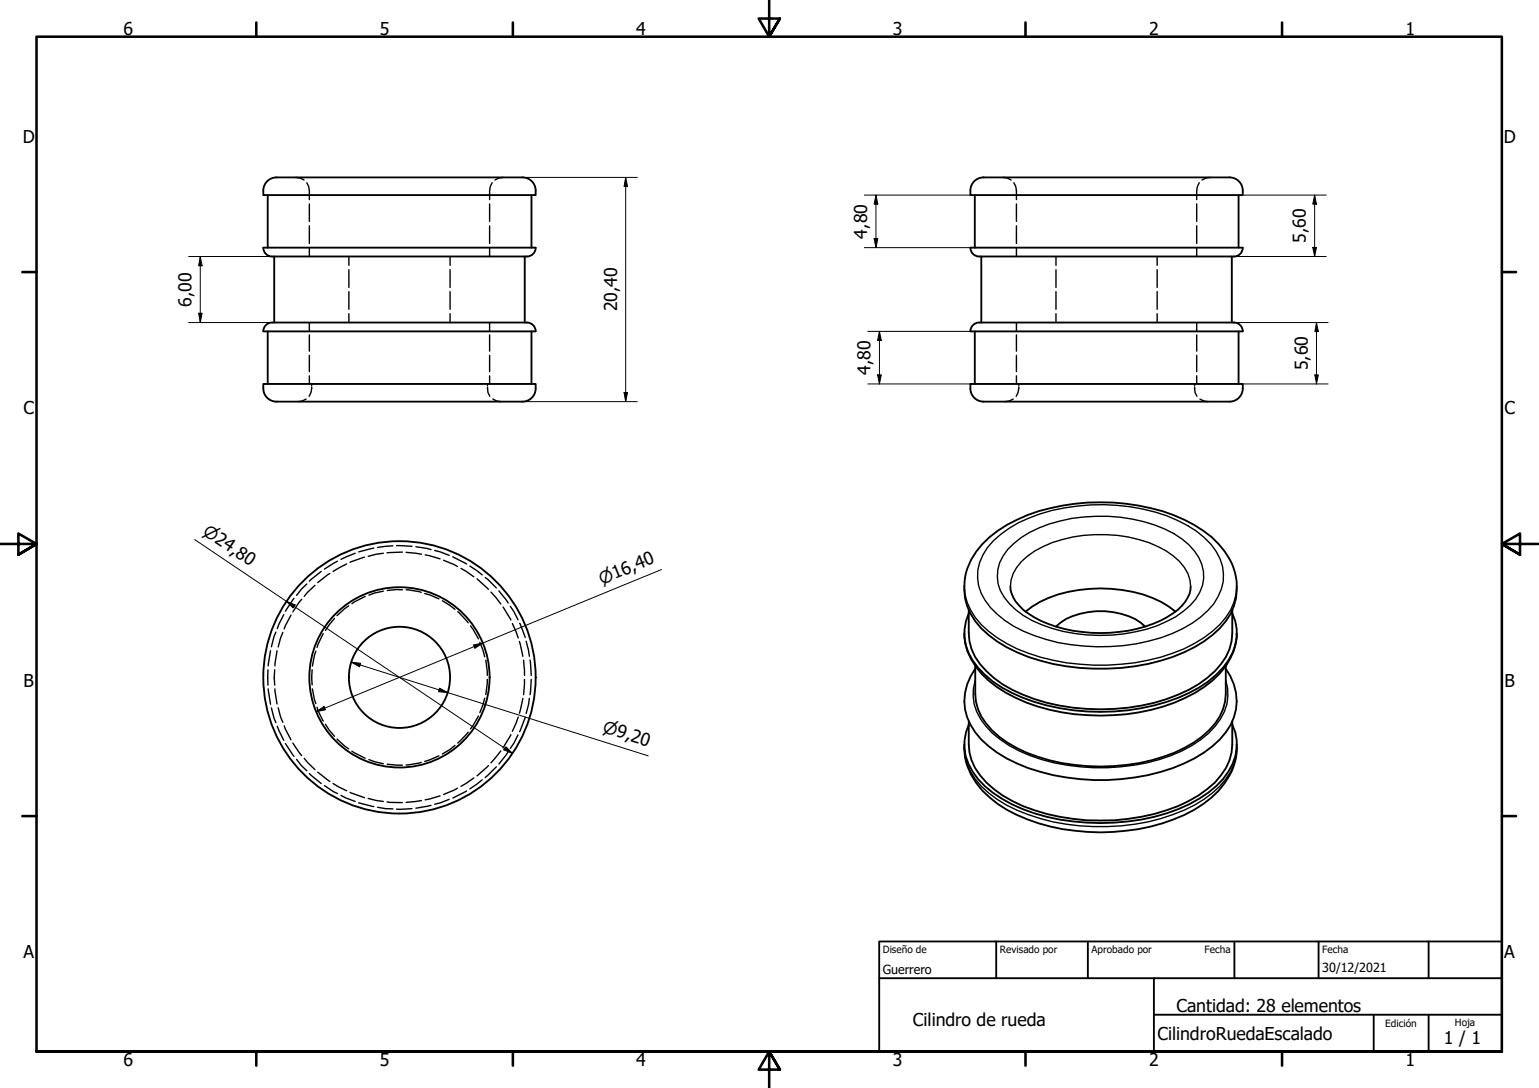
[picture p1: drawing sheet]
<svg xmlns="http://www.w3.org/2000/svg" width="420mm" height="297mm" viewBox="0 0 420 297" stroke-linecap="round" stroke-linejoin="round" font-family="sans-serif">
<!-- layer: Oculto (ISO) -->
<g fill="none" stroke="#000" stroke-width=".38">
<path d="M80.8 48.4l1.2 .2 1 .5M83.8 49.9l.5 1 .2 1.2v2.4M84.5 55.7v4.7M133.7 55.7v4.7M134.4 49.9l-.5 1-.2 1.2v2.4M137.3 48.4l-1.2 .2-1 .5M273.9 48.4l1.1 .2 1 .5M276.8 49.9l.5 1 .2 1.2v2.4M277.5 55.7v4.7M326.7 55.7v4.7M327.4 49.9l-.5 1-.2 1.2v2.4M330.3 48.4l-1.1 .2-1 .5"/>
<path d="M84.5 61.6v4.9M84.5 67.6v2.4M95.2 70v2.4M95.2 73.6v4.9M95.2 79.6v4.8M122.9 70v2.4M122.9 73.6v4.9M122.9 79.6v4.8M133.7 61.6v4.9M133.7 67.6v2.4M277.5 61.6v4.9M277.5 67.6v2.4"/>
<path d="M288.3 70v2.4M288.3 73.6v4.9M288.3 79.6v4.8M315.9 70v2.4M315.9 73.6v4.9M315.9 79.6v4.8M326.7 61.6v4.9M326.7 67.6v2.4M84.5 88.1v2.2M84.5 91.4v4.5M84.5 97v4.5M95.2 85.6v2.5"/>
<path d="M122.9 85.6v2.5M133.7 88.1v2.2M133.7 91.4v4.5M133.7 97v4.5M277.5 88.1v2.2M277.5 91.4v4.5M277.5 97v4.5M288.3 85.6v2.5M315.9 85.6v2.5M326.7 88.1v2.2M326.7 91.4v4.5M326.7 97v4.5"/>
<path d="M83.6 109l-1.1 .5-1 .2M84.5 102.6v2.2M85.1 105.6l-.2 1.6-.5 1M85.1 104.8v.5M133.1 105.6l.1 1.6 .5 1M133.1 104.8v.5M133.7 102.6v2.2M134.6 109l1 .5 1.1 .2M276.6 109l-1 .5-1.1 .2M277.5 102.6v2.2M278.1 105.6l-.2 1.6-.5 1M278.1 104.8v.5"/>
<path d="M326.1 105.6l.2 1.6 .5 1M326.1 104.8v.5M326.7 102.6v2.2M327.6 109l1 .5 1.1 .2M83.8 159.4l-1.5 1.4-1.3 1.7M86 159.8l-2.9 3M87.7 156l-3.2 2.7M90 156.6l-3.3 2.5M92.1 153.2l-3.5 2.2M94.6 154l-3.7 2M97 151.1l-3.9 1.6M99.5 152.1l-3.9 1.4"/>
<path d="M102 149.7l-4.1 1M104.6 151.1l-4.1 .8M107.3 149l-4.2 .5M108.3 149l4.2 .1M109.9 150.7l-4.2 .2M110.9 150.8l4.2 .5M113.5 149.3l4.2 .7M116.1 151.5l4 1.1M118.7 150.3l3.9 1.3M121.1 153l3.8 1.7M123.6 152l3.8 2M125.9 155.2l3.4 2.3"/>
<path d="M128.3 154.5l3.3 2.5M130.2 158l3.1 2.9M132.5 157.7l3 2.8M73.9 177.7l-.7 4.1M75.3 172.6l-.5 1.2-.7 2.8M75.6 177.7l-.5 4.1M77.2 172.6l-1.3 4M77.5 167.8l-1.8 3.8M79.4 167.9l-1.8 3.8M80.3 163.4l-2.4 3.5M82.4 163.6l-2.5 3.5M86.2 177.8l-.9 4"/>
<path d="M88.3 173l-1.7 3.8M91.3 168.8l-2.5 3.3M95.2 165.4l-3.2 2.7M99.7 162.9l-3.6 1.9M104.6 161.4l-2.4 .5-1.5 .6M109.9 161h-1.6l-2.6 .2M110.9 161l4.1 .7M116 162l3.8 1.5M120.8 164l3.4 2.4M125 167l2.8 3M128.5 170.9l2.1 3.5M131 175.4l1.3 3.9"/>
<path d="M134 161.7l2.7 3.2M136.2 161.3l2.5 3.3M137.4 165.7l2 3.6M139.3 165.5l1 1.4 1.1 2.3M139.9 170.2l1.6 4M141.8 175.1l.9 4.1M141.9 170.2l1.5 3.8M143.6 175.1l.9 4.1M73.2 182.9v4.2M73.2 188.1l.7 4.2M74.1 193.3l.7 2.8 .5 1.2M75 182.9v4.2"/>
<path d="M75.1 188.1l.5 4.1M75.7 198.3l1.8 3.8M75.9 193.2l.7 2.5 .6 1.5M77.6 198.2l1.8 3.8M85.2 182.9v4.1M85.3 188.1l.9 4M86.6 193.1l.2 .9 1.5 2.8M88.8 197.7l1.1 1.6 1.4 1.7M127.8 199.9l-2.8 3M130.6 195.5l-2.1 3.5M132.3 190.6l-1.3 3.9M132.6 180.3l.4 4.1"/>
<path d="M133 185.5l-.4 4.1M141.5 195.8l-1.6 3.8M142.7 190.7l-.9 4M142.9 180.3l.3 4.1M143.2 185.5l-.3 4.2M143.4 195.8l-1.5 4M144.5 190.7l-.9 4.1M144.7 180.2l.3 4.2M145 185.5l-.3 4.2M77.9 203l2.4 3.5M79.9 202.9l2.5 3.4M81 207.3l1.3 1.7 1.5 1.4"/>
<path d="M83.1 207.1l2.9 3M84.5 211.2l3.2 2.7M86.7 210.8l3.3 2.5M88.6 214.5l3.5 2.1M90.9 213.9l3.7 2M92 201.8l3.2 2.7M93.1 217.2l3.9 1.6M95.6 216.3l3.9 1.5M96.1 205.1l3.6 1.9M97.9 219.2l4.1 1M100.5 218l4.1 .8M100.7 207.4l3.9 1.1"/>
<path d="M105.7 218.9l4.2 .2M105.7 208.6l4.2 .3M115 208.1l-4.1 .7M115.1 218.6l-4.2 .5M117.7 219.9l-4.2 .7M119.8 206.4l-3.8 1.5M120.1 217.3l-4 1.1M122.6 218.2l-3.9 1.4M124.2 203.5l-1.4 1.1-2 1.3M124.9 215.2l-3.8 1.7M127.4 215.9l-3.8 2M129.3 212.4l-3.4 2.3"/>
<path d="M131.6 212.9l-3.3 2.5M133.3 209l-3.1 2.8M135.5 209.3l-3 3M136.7 205l-2.7 3.3M138.7 205.2l-2.5 3.4M139.4 200.6l-2 3.6M141.4 200.6l-1.1 2.3-1 1.4M103.1 220.4l2.2 .4h2M112.5 220.8l-4.2 .1"/>
</g>
<!-- layer: Visible (ISO) -->
<g fill="none" stroke="#000" stroke-width=".51">
<path d="M71.9 52.1v1.2h74.3v-1.2M73.1 53.3v14.3M75.4 48.4h67.3M75.5 48.4a3.6 3.6 0 0 0-3.6 3.6M142.7 48.4a3.6 3.6 0 0 1 3.5 3.6M145.1 53.3v14.3M264.9 52.1v1.2h74.4v-1.2M266.1 53.3v14.3M335.7 48.4a3.6 3.6 0 0 1 3.6 3.6M335.7 48.4h-67.2a3.6 3.6 0 0 0-3.6 3.6M338.1 53.3v14.3M74.3 70a2.38 2.38 0 0 1-2.4-2.4h74.3a2.38 2.38 0 0 1-2.3 2.4h-69.6"/>
<path d="M74.9 70v18.1M143.3 70v18.1M267.3 70a2.38 2.38 0 0 1-2.4-2.4h74.4a2.38 2.38 0 0 1-2.4 2.4M267.3 70h69.6M267.9 70v18.1M336.3 70v18.1M71.9 90.5h74.3M73.1 90.5v14.3M74.3 88.1a2.38 2.38 0 0 0-2.4 2.3M74.3 88.1h69.6a2.38 2.38 0 0 1 2.3 2.3M145.1 90.5v14.3M264.9 90.5h74.4"/>
<path d="M266.1 90.5v14.3M267.3 88.1a2.38 2.38 0 0 0-2.4 2.3M267.3 88.1h69.6M336.9 88.1a2.38 2.38 0 0 1 2.4 2.3M338.1 90.5v14.3M75.4 109.7h67.3M75.5 109.7a3.8 3.8 0 0 1-3.6-4.9h74.3a3.9 3.9 0 0 1-3.5 4.9M335.7 109.7h-67.2a3.8 3.8 0 0 1-3.6-4.9h74.4a3.9 3.9 0 0 1-3.6 4.9M268.2 148.6a39.6 39.6 0 0 1 21.9-10.6 57.1 57.1 0 0 1 33.2 3.9 25.3 25.3 0 0 1 13.1 12.1 16.2 16.2 0 0 1-5.4 19.4 45.8 45.8 0 0 1-24.9 9 57.6 57.6 0 0 1-31.3-5.7 21.8 21.8 0 0 1-10.8-11.2 16.6 16.6 0 0 1 4.2-16.9zM263.3 172.9a18.2 18.2 0 0 0 8.9 14.7 51.4 51.4 0 0 0 31.8 7.6 47.9 47.9 0 0 0 24.7-7.6 18.2 18.2 0 0 0 8.9-14.7M264.5 167.4a13.3 13.3 0 0 0 2.5 14.9 32.8 32.8 0 0 0 15.4 9.3 59.8 59.8 0 0 0 42.3-2.4 24.2 24.2 0 0 0 11.8-11 12.6 12.6 0 0 0-.1-10.8M264.5 166.5v6.4a14.1 14.1 0 0 0 4.8 10.3 35.6 35.6 0 0 0 16.5 8.7 59.1 59.1 0 0 0 35.8-2.2 26.4 26.4 0 0 0 13.1-10.4l1-2.1 .5-2.1 .2-2.2v-6.4"/>
<path d="M275.8 160.1a9 9 0 0 0 3.5 6.4 34 34 0 0 0 21.2 6.3 34 34 0 0 0 21.1-6.3 9 9 0 0 0 3.5-6.4M280 167a29.5 29.5 0 0 1 17.4-6.2 35.4 35.4 0 0 1 21.7 4.8l1.8 1.4M288.3 171.1a17.6 17.6 0 0 1 13.3-4.2 17 17 0 0 1 11 4.2M264.5 197.9a12.7 12.7 0 0 0 1.1 12.8 28.4 28.4 0 0 0 13.6 10.2 61.1 61.1 0 0 0 42.5 0 28.4 28.4 0 0 0 13.6-10.2 12.7 12.7 0 0 0 1.1-12.8M264.5 196.9v6.3a15.6 15.6 0 0 0 6.8 12.2 42 42 0 0 0 21.7 8.2 56.6 56.6 0 0 0 31.5-4.9 25.4 25.4 0 0 0 10.2-9l1-2.1 .5-2.2 .2-2.2v-6.3M266.3 182.5a14.4 14.4 0 0 0 1.6 19.4 35.7 35.7 0 0 0 16.2 8.8 59.8 59.8 0 0 0 39.1-2.2 26.6 26.6 0 0 0 12.8-10.6 14.2 14.2 0 0 0-1.4-15.4M266.3 181.8v7.7a15 15 0 0 0 6.5 11.7 44 44 0 0 0 24.1 8 51.4 51.4 0 0 0 26.4-5 21.1 21.1 0 0 0 10.6-10.5l.6-2.1 .1-2.1v-7.7M263.3 203.2a16.6 16.6 0 0 0 4.9 12.6 39.6 39.6 0 0 0 21.9 10.6 58.5 58.5 0 0 0 33.2-3.9 25.8 25.8 0 0 0 13.1-12.1l.4-1.2a14.8 14.8 0 0 0 .8-6"/>
<circle cx="109.1" cy="184.9" r="37.2"/>
<circle cx="109.1" cy="184.9" r="24.6"/>
<circle cx="109.1" cy="184.9" r="13.8"/>
</g>
<!-- layer: Visible fina (ISO) -->
<path d="M271.2 147.6a38.9 38.9 0 0 1 22.9-9.4 52.1 52.1 0 0 1 27.4 3.9 22.1 22.1 0 0 1 11.6 10.4 12.1 12.1 0 0 1-1.8 12.4 30.7 30.7 0 0 1-17.5 10.1 54.9 54.9 0 0 1-34.4-2.7 22.8 22.8 0 0 1-11.6-10.4 12.1 12.1 0 0 1 1.8-12.4zM275.1 150a27.2 27.2 0 0 1 14.4-7.8 44.3 44.3 0 0 1 30.9 3.5 15 15 0 0 1 8.1 10.3 11.9 11.9 0 0 1-5.4 10.9 33.2 33.2 0 0 1-16.5 6.2 43.1 43.1 0 0 1-27.3-5.1 16.1 16.1 0 0 1-6.8-8.6 10.7 10.7 0 0 1 2.6-9.4zM263.3 160.1a16.3 16.3 0 0 0 6.6 12.3 45.8 45.8 0 0 0 24.9 8.9 56.1 56.1 0 0 0 31.3-5.6 21.8 21.8 0 0 0 10.8-11.2l.5-2.2 .2-2.2M275.8 160.1a10.4 10.4 0 0 1 4.7-8.3 33.9 33.9 0 0 1 21.5-5.8 29.7 29.7 0 0 1 20 7.3 9.8 9.8 0 0 1 3.1 6.8M266.3 185.8a12.5 12.5 0 0 0 2.9 12.5 31.2 31.2 0 0 0 15.2 9.1 56.7 56.7 0 0 0 38.2-2.4 22.7 22.7 0 0 0 11.7-10.7 12.3 12.3 0 0 0 .3-8.5M263.3 204.2a16.3 16.3 0 0 0 6.6 12.3 42.9 42.9 0 0 0 21.2 8.5 58.1 58.1 0 0 0 35-5.2 21.8 21.8 0 0 0 10.8-11.2l.5-2.2 .2-2.2" fill="none" stroke="#000" stroke-width=".38"/>
<!-- layer: Borde (ISO) -->
<g fill="none" stroke="#000" stroke-width=".7">
<path d="M70 6.1v3.9M140 6.1v3.9M210 0v10l-2.9-4.9h5.8l-2.9 4.9 2.9-4.9M280 6.1v3.9M350 6.1v3.9M6.1 74.3h3.9M410 74.3h3.9M0 148.5h10l-5-2.8v5.7l5-2.9-5 2.9M420 148.5h-10l5-2.8v5.7l-5-2.9 5 2.9M6.1 222.8h3.9M410 222.8h3.9M10 287.1v-277.1h400v277.1h-400h400"/>
<path d="M70 287.1v3.8M140 287.1v3.8M212.9 292l-2.9-4.9 2.9 4.9h-5.8l2.9-4.9v9.9M280 287.1v3.8M350 287.1v3.8"/>
</g>
<path d="M240 257h170v30.1h-170zM272 257v10.1M297 257v10.1M337 257v10.1M360 257v10.1M390 257v10.1M240 267.1h170M315 277h95M315 267.1v20M375 277v10.1M390 277v10.1" fill="none" stroke="#000" stroke-width=".51"/>
<!-- layer: Cota (ISO) -->
<g fill="none" stroke="#000" stroke-width=".27">
<path d="M142.7 48.4h31.3M170.8 48.4l.5 2.5h-.9zM170.8 48.4v61.3M236 53.3h28.9M239.1 53.3l.5 2.4h-1zM239.1 53.3v14.3M339.3 53.3h22.8M358.9 53.3l.5 2.4h-1zM358.9 53.3v16.7M51.5 70h22.8M54.7 70l.5 2.6h-1zM54.7 70v18.1"/>
<path d="M236 67.6h28.9M238.6 65.1h1l-.5 2.5zM336.9 70h25.2M358.4 67.5h1l-.5 2.5zM51.5 88.1h22.8M54.2 85.5h1l-.5 2.6zM236.9 90.5h28M240.1 90.5l.5 2.4h-1zM240.1 90.5v14.3M336.9 88.1h25.7M359.4 88.1l.5 2.4h-.9zM359.4 88.1v16.7"/>
<path d="M142.7 109.7h31.3M170.4 107.2h.9l-.5 2.5zM236.9 104.8h28M239.6 102.3h1l-.5 2.5zM339.3 104.8h23.3M359 102.3h.9l-.5 2.5zM53.1 147.3l86.9 58.4M180.6 155.5l-94.3 38.8M78.2 164.2l2.4 .9-.6 .9zM129.3 176.1l2.5-.5-2.1 1.4zM86.3 194.3l2.2-1.4 .3 .9zM95.9 180.8l2.5 .3-.2 .9z"/>
<path d="M95.9 180.8l81.1 25.6M120 187.9l2.2 1.2-2.5-.3zM138.1 203.9l1.9 1.8-2.5-1z"/>
</g>
<g fill="#000">
<path d="M170.8 48.4l.5 2.5h-.9z" fill-rule="evenodd"/>
<path d="M239.1 53.3l.5 2.4h-1z" fill-rule="evenodd"/>
<path d="M358.9 53.3l.5 2.4h-1z" fill-rule="evenodd"/>
<path d="M54.7 70l.5 2.6h-1z" fill-rule="evenodd"/>
<path d="M238.6 65.1h1l-.5 2.5z" fill-rule="evenodd"/>
<path d="M358.4 67.5h1l-.5 2.5z" fill-rule="evenodd"/>
<path d="M54.2 85.5h1l-.5 2.6z" fill-rule="evenodd"/>
<path d="M240.1 90.5l.5 2.4h-1z" fill-rule="evenodd"/>
<path d="M359.4 88.1l.5 2.4h-.9z" fill-rule="evenodd"/>
<path d="M170.4 107.2h.9l-.5 2.5z" fill-rule="evenodd"/>
<path d="M239.6 102.3h1l-.5 2.5z" fill-rule="evenodd"/>
<path d="M359 102.3h.9l-.5 2.5z" fill-rule="evenodd"/>
<path d="M78.2 164.2l2.4 .9-.6 .9z" fill-rule="evenodd"/>
<path d="M129.3 176.1l2.5-.5-2.1 1.4z" fill-rule="evenodd"/>
<path d="M86.3 194.3l2.2-1.4 .3 .9z" fill-rule="evenodd"/>
<path d="M95.9 180.8l2.5 .3-.2 .9z" fill-rule="evenodd"/>
<path d="M120 187.9l2.2 1.2-2.5-.3z" fill-rule="evenodd"/>
<path d="M138.1 203.9l1.9 1.8-2.5-1z" fill-rule="evenodd"/>
</g>
<g font-size="4.8">
<text x="33.7" y="9.6">6</text>
<text x="103.7" y="9.6">5</text>
<text x="173.7" y="9.6">4</text>
<text x="243.7" y="9.6">3</text>
<text x="313.7" y="9.6">2</text>
<text x="383.7" y="9.6">1</text>
<text x="6.2" y="38.9">D</text>
<text x="410.5" y="38.9">D</text>
<text x="236.7" y="65.1" transform="rotate(-90 236.7 65.1)">4,80</text>
<text x="356.5" y="66.3" transform="rotate(-90 356.5 66.3)">5,60</text>
<text x="52.3" y="83.7" transform="rotate(-90 52.3 83.7)">6,00</text>
<text x="168.5" y="85" transform="rotate(-90 168.5 85)">20,40</text>
<text x="357.1" y="101.1" transform="rotate(-90 357.1 101.1)">5,60</text>
<text x="237.7" y="102.3" transform="rotate(-90 237.7 102.3)">4,80</text>
<text x="6.4" y="113.1">C</text>
<text x="410.7" y="113.1">C</text>
<text x="6.4" y="187.4">B</text>
<text x="410.7" y="187.4">B</text>
<text x="6.4" y="261.7">A</text>
<text x="410.7" y="261.7">A</text>
<text x="249.2" y="280">Cilindro de rueda</text>
<text x="321.2" y="276.2">Cantidad: 28 elementos</text>
<text x="316" y="283.8">CilindroRuedaEscalado</text>
<text x="394.2" y="285">1 / 1</text>
<text x="33.7" y="290.9">6</text>
<text x="103.7" y="290.9">5</text>
<text x="173.7" y="290.9">4</text>
<text x="243.7" y="290.9">3</text>
<text x="313.7" y="290.9">2</text>
<text x="383.7" y="290.9">1</text>
</g>
<g font-size="4.6">
<text x="55.1" y="145.7" transform="rotate(34 55.1 145.7)">⌀24,80</text>
<text x="164.3" y="159.6" transform="rotate(-22 164.3 159.6)">⌀16,40</text>
<text x="164.3" y="199.9" transform="rotate(18 164.3 199.9)">⌀9,20</text>
</g>
<g font-size="3.4">
<text x="241" y="266">Guerrero</text>
<text x="361" y="265.5">30/12/2021</text>
</g>
<g font-size="2.7">
<text x="241" y="260.2">Diseño de</text>
<text x="273" y="260.1">Revisado por</text>
<text x="298" y="260.1">Aprobado por</text>
<text x="328.9" y="260.1">Fecha</text>
<text x="361" y="260.1">Fecha</text>
<text x="378.2" y="280.3">Edición</text>
<text x="397.2" y="280">Hoja</text>
</g>
</svg>
